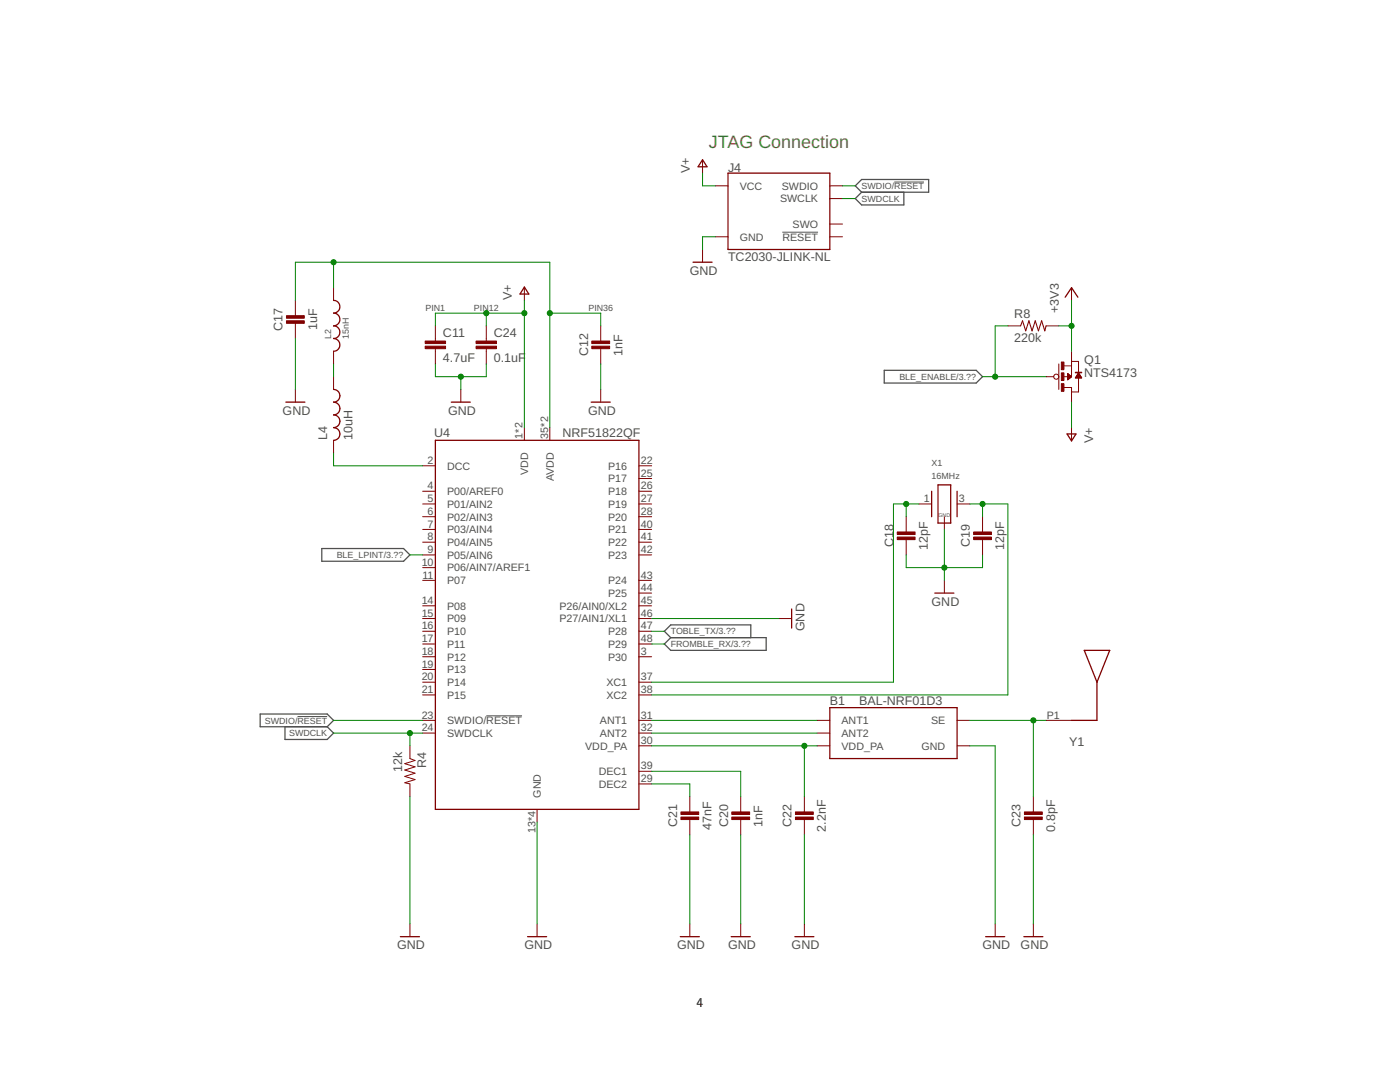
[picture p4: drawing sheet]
<svg xmlns="http://www.w3.org/2000/svg" width="279mm" height="216mm" viewBox="0 0 279 216" stroke-linecap="round" stroke-linejoin="round" font-family="sans-serif">
<path d="M178.5 36.3h5.9M156.1 46.3h7.2M59.4 143h5.9M97 142.8h7.2" fill="none" stroke="#505050" stroke-width=".2"/>
<path d="M170.7 37.1l1.3-1.3h13.3v2.6h-13.3zM172 38.4l-1.3 1.2 1.3 1.3h8.4v-2.5M176.5 73.9h18.3l1.3 1.3-1.3 1.2h-18.3zM64.2 109.5h16.3l1.3 1.2-1.3 1.3h-16.3zM133.9 127.2l-1.3-1.2 1.3-1.3h15.9v2.5M133.9 127.2h19v2.6h-19l-1.3-1.3zM51.9 142.5h13.4l1.3 1.2-1.3 1.3h-13.4zM56.9 145v2.6h8.4l1.3-1.3-1.3-1.3" fill="none" stroke="#505050" stroke-width=".25"/>
<g fill="none" stroke="#800000" stroke-width=".2">
<path d="M140.2 32v2.5M142.7 37.1h2.6M165.6 37.1h2.5M165.6 39.6h2.5M58.9 59.9v3.1M66.6 57.4v2.5M104.6 57.4v2.5M140.2 49.8v2.5M142.7 47.2h2.6M165.6 44.7h2.5M165.6 47.2h2.5M213.8 57.4v2.5"/>
<path d="M58.9 64.3v3.2M58.9 77.7v2.5M66.6 70.1v2.5M66.6 75.2v2.5M86.9 65v3.1M86.9 69.6v3M92 77.7v2.5M97 65v3.1M97 69.6v3M119.9 65v3.1M119.9 69.3v3.3M119.9 77.7v2.5"/>
<path d="M201.1 65h2.6M208.8 75.2h1.5M208.8 65h2.5M211.3 72.6v5.1M212.3 75.2h1.5M212.3 77.3h1.5v2.9M212.3 73h1.5M213.1 74.5l.7 .7M213.1 74.5v1.3l.7-.6M213.1 75.7h.1M213.1 75.7h.2M213.1 75.6h.2"/>
<path d="M213.1 75.5h.3M213.1 75.5h.4M213.1 75.4h.5M213.1 75.3h.6M213.1 75.2h.7M213.1 75h.6M213.1 75h.5M213.1 74.9h.4M213.1 74.8h.3M213.1 74.7h.2M213.1 74.6h.1M213.1 74.5h.1"/>
<path d="M213.8 72.1h1.4v2.3M213.8 70.1v5.1M214.6 75.4h1.3M214.7 75.3h1.1M214.7 75.2h1.1M214.8 75.2h.9M214.8 75.1h.9M214.9 75h.7M214.9 74.9h.7M215 74.8h.5M215.1 74.7h.3M215.1 74.6h.3"/>
<path d="M215.2 74.5h.1M215.2 75.4v2.8h-1.4M215.2 74.4l.7 1h-1.3zM215.2 74.4h.1M66.6 87.9v2.5M84.3 98h2.6M84.3 92.9h2.6M104.6 85.3v2.6M109.7 85.3v2.6M127.5 98h2.5M127.5 92.9h2.5M127.5 95.5h2.5"/>
<path d="M213.8 85.3v2.6M84.3 100.6h2.6M84.3 103.1h2.6M84.3 105.6h2.6M84.3 108.2h2.6M84.3 110.7h2.6M84.3 113.3h2.6M84.3 115.8h2.6M127.5 100.6h2.5M127.5 103.1h2.5M127.5 105.6h2.5M127.5 108.2h2.5"/>
<path d="M127.5 110.7h2.5M127.5 115.8h2.5M127.5 118.3h2.5M180.8 103.1v3.1M180.8 107.4v3.3M183.4 100.6h2.5M188.5 103.1v2.5M188.5 115.8v2.5M191 100.6h2.5M196.1 103.1v3.1M196.1 107.4v3.3M84.3 136.1h2.6"/>
<path d="M84.3 138.7h2.6M84.3 120.9h2.6M84.3 123.4h2.6M84.3 126h2.6M84.3 128.5h2.6M84.3 131h2.6M84.3 133.6h2.6M127.5 136.1h2.5M127.5 138.7h2.5M127.5 120.9h2.5M127.5 123.4h2.5M127.5 126h2.5"/>
<path d="M127.5 128.5h2.5M127.5 131h2.5M155.4 123.4h2.6M81.8 148.8v2.6l1 .3-2 .7 2 .6-2 .6 2 .7-2 .6 2 .7-2 .6 1 .2v2.6M84.3 143.7h2.6M84.3 146.3h2.6M127.5 143.7h2.5M127.5 146.3h2.5M127.5 153.9h2.5M127.5 156.4h2.5M127.5 148.8h2.5M137.7 159v3"/>
<path d="M147.8 159v3M160.5 159v3M163.1 143.7h2.5M163.1 146.3h2.5M163.1 148.8h2.5M191 143.7h2.5M191 148.8h2.5M206.2 159v3M208.8 143.7h5M107.2 161.5v2.5M137.7 163.3v3.3M147.8 163.3v3.3"/>
<path d="M160.5 163.3v3.3M206.2 163.3v3.3M81.8 184.4v2.5M107.2 184.4v2.5M137.7 184.4v2.5M147.8 184.4v2.5M160.5 184.4v2.5M198.6 184.4v2.5M206.2 184.4v2.5"/>
<circle cx="210.8" cy="75.2" r=".51"/>
</g>
<g fill="#800000" stroke="#800000" stroke-width=".2">
<path d="M118.1 68.1h3.6v.5h-3.6z"/>
<path d="M118.1 69.1h3.6v.5h-3.6z"/>
<path d="M57.2 63h3.5v.5h-3.5z"/>
<path d="M57.2 64h3.5v.5h-3.5z"/>
<path d="M179.1 106.2h3.5v.5h-3.5z"/>
<path d="M179.1 107.2h3.5v.5h-3.5z"/>
<path d="M194.3 106.2h3.6v.5h-3.6z"/>
<path d="M194.3 107.2h3.6v.5h-3.6z"/>
<path d="M146 162h3.6v.5h-3.6z"/>
<path d="M146 163h3.6v.5h-3.6z"/>
<path d="M135.9 162h3.5v.5h-3.5z"/>
<path d="M135.9 163h3.5v.5h-3.5z"/>
<path d="M158.7 162h3.6v.5h-3.6z"/>
<path d="M158.7 163h3.6v.5h-3.6z"/>
<path d="M204.4 162h3.6v.5h-3.6z"/>
<path d="M204.4 163h3.6v.5h-3.6z"/>
<path d="M95 69.1h4.1v.5h-4.1z"/>
<path d="M95 68.1h4.1v.5h-4.1z"/>
<path d="M84.9 69.1h4v.5h-4z"/>
<path d="M84.9 68.1h4v.5h-4z"/>
<path d="M211.8 72.2h.5v1.6h-.5z"/>
<path d="M211.8 74.4h.5v1.5h-.5z"/>
<path d="M211.8 76.6h.5v1.5h-.5z"/>
<path d="M214.6 74.3h1.3v.1h-1.3z"/>
</g>
<g fill="none" stroke="#800000" stroke-width=".25">
<path d="M140.2 31.9l.9 1.4h-1.8zM145.3 34.5h20.3v15.3h-20.3zM66.6 59.9a1.27 1.27 0 0 1 1.2 1.3 1.27 1.27 0 0 1-1.2 1.3 1.27 1.27 0 0 1 1.2 1.3 1.27 1.27 0 0 1-1.2 1.2 1.26 1.26 0 0 1 1.2 1.3 1.26 1.26 0 0 1-1.2 1.2 1.27 1.27 0 0 1 1.2 1.3 1.27 1.27 0 0 1-1.2 1.3M104.6 57.3l.9 1.4h-1.7zM138.3 52.3h3.8M212.6 59.3l1.2-1.9 1.3 1.9M66.6 77.7a1.27 1.27 0 0 1 1.2 1.3 1.27 1.27 0 0 1-1.2 1.2 1.27 1.27 0 0 1 1.2 1.3 1.27 1.27 0 0 1-1.2 1.3 1.27 1.27 0 0 1 1.2 1.3 1.27 1.27 0 0 1-1.2 1.2 1.27 1.27 0 0 1 1.2 1.3 1.27 1.27 0 0 1-1.2 1.3M57 80.2h3.9M86.9 87.9h40.6v73.6h-40.6zM90.1 80.2h3.8M118 80.2h3.8M185.9 98v5.1"/>
<path d="M187.2 96.8h2.5v7.6h-2.5zM191 98v5.1M213 86.6h1.7l-.9 1.4zM186.6 118.3h3.8M158 121.5v3.8M216.4 129.8h5.1l-2.6 6.3zM218.9 136.1v7.6h-5.1M165.6 141.2h25.4v10.2h-25.4zM79.9 186.9h3.8M105.3 186.9h3.8M135.8 186.9h3.8M145.9 186.9h3.8"/>
<path d="M158.6 186.9h3.8M196.7 186.9h3.8M204.3 186.9h3.8"/>
</g>
<path d="M203.7 65l.4-1 .6 2 .6-2 .7 2 .6-2 .6 2 .7-2 .6 2 .3-1" fill="none" stroke="#800000" stroke-width=".21"/>
<g fill="none" stroke="#008000" stroke-width=".2">
<path d="M140.2 34.5v2.6h2.5M168.1 39.6h2.6M168.1 37.1h2.6M58.9 59.9v-7.6h50.8v33M66.6 52.3v5.1M104.6 59.9v25.4M142.7 47.2h-2.5v2.6M213.8 59.9v10.2M58.9 67.5v10.2M66.6 72.6v2.6M86.9 72.6v2.6h10.1v-2.6M92 75.2v2.5"/>
<path d="M97 62.5v2.5M104.6 62.5h-17.7v2.5M109.7 62.5h10.2v2.5M119.9 72.6v5.1M196.1 75.2h12.7M201.1 65h-2.5v10.2M211.3 65h2.5M66.6 90.4v2.5h17.7M213.8 80.2v5.1M81.8 110.7h2.5M180.8 100.6v2.5M180.8 110.7v2.6h15.3v-2.6"/>
<path d="M183.4 100.6h-5.1v35.5h-48.3M188.5 105.6v10.2M193.5 100.6h7.6v38.1h-71.1M196.1 100.6v2.5M130 126h2.6M130 128.5h2.6M130 123.4h25.4M66.6 143.7h17.7M66.6 146.3h17.7M81.8 146.3v2.5M81.8 159v25.4M130 143.7h33.1"/>
<path d="M130 146.3h33.1M130 148.8h33.1M130 153.9h17.8v5.1M130 156.4h7.7v2.6M160.5 148.8v10.2M193.5 143.7h15.3M193.5 148.8h5.1v35.6M206.2 143.7v15.3M107.2 164v20.4M137.7 166.6v17.8M147.8 166.6v17.8M160.5 166.6v17.8"/>
<path d="M206.2 166.6v17.8"/>
</g>
<g fill="#008000" stroke="#008000" stroke-width=".2">
<circle cx="160.5" cy="148.8" r=".51"/>
<circle cx="206.2" cy="143.7" r=".51"/>
<circle cx="109.7" cy="62.5" r=".51"/>
<circle cx="66.6" cy="52.3" r=".51"/>
<circle cx="180.8" cy="100.6" r=".51"/>
<circle cx="196.1" cy="100.6" r=".51"/>
<circle cx="81.8" cy="146.3" r=".51"/>
<circle cx="213.8" cy="65" r=".51"/>
<circle cx="198.6" cy="75.2" r=".51"/>
<circle cx="188.5" cy="113.3" r=".51"/>
<circle cx="92" cy="75.2" r=".51"/>
<circle cx="97" cy="62.5" r=".51"/>
<circle cx="104.6" cy="62.5" r=".51"/>
</g>
<text font-size="3.6" fill="#808000" x="141.5" y="29.5">JTAG Connection</text>
<text font-size="2.7" x="139" y="200.9">4</text>
<g font-size="2.5" fill="#505050">
<text x="137.7" y="34.5" transform="rotate(-90 137.7 34.5)">V+</text>
<text x="145.3" y="34.3">J4</text>
<text x="145.3" y="52.1">TC2030-JLINK-NL</text>
<text x="102.1" y="59.9" transform="rotate(-90 102.1 59.9)">V+</text>
<text x="137.7" y="54.9">GND</text>
<text x="63.3" y="65.9" transform="rotate(-90 63.3 65.9)">1uF</text>
<text x="202.4" y="63.5">R8</text>
<text x="211.3" y="62.5" transform="rotate(-90 211.3 62.5)">+3V3</text>
<text x="56.4" y="66" transform="rotate(-90 56.4 66)">C17</text>
<text x="88.4" y="67.2">C11</text>
<text x="98.6" y="67.2">C24</text>
<text x="117.4" y="71.1" transform="rotate(-90 117.4 71.1)">C12</text>
<text x="124.2" y="71" transform="rotate(-90 124.2 71)">1nF</text>
<text x="202.4" y="68.3">220k</text>
<text x="88.4" y="72.3">4.7uF</text>
<text x="98.6" y="72.3">0.1uF</text>
<text x="216.4" y="75.2">NTS4173</text>
<text x="216.4" y="72.6">Q1</text>
<text x="56.4" y="82.8">GND</text>
<text x="89.4" y="82.8">GND</text>
<text x="117.4" y="82.8">GND</text>
<text x="65.3" y="87.9" transform="rotate(-90 65.3 87.9)">L4</text>
<text x="70.4" y="87.9" transform="rotate(-90 70.4 87.9)">10uH</text>
<text x="86.6" y="87.1">U4</text>
<text x="112.3" y="87.1">NRF51822QF</text>
<text x="218.2" y="88.5" transform="rotate(-90 218.2 88.5)">V+</text>
<text x="178.3" y="109.2" transform="rotate(-90 178.3 109.2)">C18</text>
<text x="185.2" y="109.8" transform="rotate(-90 185.2 109.8)">12pF</text>
<text x="193.5" y="109.2" transform="rotate(-90 193.5 109.2)">C19</text>
<text x="200.4" y="109.8" transform="rotate(-90 200.4 109.8)">12pF</text>
<text x="160.5" y="126" transform="rotate(-90 160.5 126)">GND</text>
<text x="185.9" y="120.9">GND</text>
<text x="165.6" y="140.7">B1</text>
<text x="171.4" y="140.7">BAL-NRF01D3</text>
<text x="213.3" y="148.8">Y1</text>
<text x="80.3" y="154.1" transform="rotate(-90 80.3 154.1)">12k</text>
<text x="85.1" y="153.3" transform="rotate(-90 85.1 153.3)">R4</text>
<text x="135.1" y="165.1" transform="rotate(-90 135.1 165.1)">C21</text>
<text x="142" y="165.6" transform="rotate(-90 142 165.6)">47nF</text>
<text x="145.3" y="165.1" transform="rotate(-90 145.3 165.1)">C20</text>
<text x="152.1" y="164.9" transform="rotate(-90 152.1 164.9)">1nF</text>
<text x="158" y="165.1" transform="rotate(-90 158 165.1)">C22</text>
<text x="164.8" y="166" transform="rotate(-90 164.8 166)">2.2nF</text>
<text x="203.7" y="165.1" transform="rotate(-90 203.7 165.1)">C23</text>
<text x="210.6" y="166" transform="rotate(-90 210.6 166)">0.8pF</text>
<text x="79.3" y="189.4">GND</text>
<text x="104.7" y="189.4">GND</text>
<text x="135.1" y="189.4">GND</text>
<text x="145.3" y="189.4">GND</text>
<text x="158" y="189.4">GND</text>
<text x="196.1" y="189.4">GND</text>
<text x="203.7" y="189.4">GND</text>
</g>
<g font-size="2.1" fill="#505050">
<text x="147.6" y="37.8">VCC</text>
<text x="155.7" y="40.4">SWCLK</text>
<text x="156" y="37.8">SWDIO</text>
<text x="147.6" y="48">GND</text>
<text x="156.1" y="48">RESET</text>
<text x="158.2" y="45.5">SWO</text>
<text x="104.3" y="87.5" transform="rotate(-90 104.3 87.5)">1*2</text>
<text x="109.4" y="87.5" transform="rotate(-90 109.4 87.5)">35*2</text>
<text x="85.3" y="92.6">2</text>
<text x="89.2" y="93.7">DCC</text>
<text x="105.4" y="94.7" transform="rotate(-90 105.4 94.7)">VDD</text>
<text x="110.5" y="96" transform="rotate(-90 110.5 96)">AVDD</text>
<text x="121.4" y="93.7">P16</text>
<text x="127.9" y="92.6">22</text>
<text x="127.9" y="95.1">25</text>
<text x="85.3" y="97.7">4</text>
<text x="85.3" y="100.2">5</text>
<text x="89.2" y="98.8">P00/AREF0</text>
<text x="89.2" y="101.3">P01/AIN2</text>
<text x="121.4" y="96.2">P17</text>
<text x="121.4" y="98.8">P18</text>
<text x="121.4" y="101.3">P19</text>
<text x="127.9" y="97.7">26</text>
<text x="127.9" y="100.2">27</text>
<text x="184.4" y="100.2">1</text>
<text x="191.4" y="100.2">3</text>
<text x="85.3" y="102.7">6</text>
<text x="85.3" y="105.3">7</text>
<text x="85.3" y="107.8">8</text>
<text x="89.2" y="103.9">P02/AIN3</text>
<text x="89.2" y="106.4">P03/AIN4</text>
<text x="121.4" y="103.9">P20</text>
<text x="121.4" y="106.4">P21</text>
<text x="127.9" y="102.7">28</text>
<text x="127.9" y="105.3">40</text>
<text x="127.9" y="107.8">41</text>
<text x="84.2" y="112.9">10</text>
<text x="85.3" y="110.4">9</text>
<text x="89.2" y="108.9">P04/AIN5</text>
<text x="89.2" y="111.5">P05/AIN6</text>
<text x="121.4" y="108.9">P22</text>
<text x="121.4" y="111.5">P23</text>
<text x="127.9" y="110.4">42</text>
<text x="84.3" y="115.4">11</text>
<text x="89.2" y="114">P06/AIN7/AREF1</text>
<text x="89.2" y="116.6">P07</text>
<text x="121.4" y="116.6">P24</text>
<text x="121.4" y="119.1">P25</text>
<text x="127.9" y="115.4">43</text>
<text x="127.9" y="118">44</text>
<text x="84.2" y="120.5">14</text>
<text x="84.2" y="123.1">15</text>
<text x="84.2" y="125.6">16</text>
<text x="89.2" y="121.6">P08</text>
<text x="89.2" y="124.2">P09</text>
<text x="111.6" y="121.6">P26/AIN0/XL2</text>
<text x="111.6" y="124.2">P27/AIN1/XL1</text>
<text x="127.9" y="120.5">45</text>
<text x="127.9" y="123.1">46</text>
<text x="127.9" y="125.6">47</text>
<text x="84.2" y="128.1">17</text>
<text x="84.2" y="130.7">18</text>
<text x="89.2" y="126.7">P10</text>
<text x="89.2" y="129.3">P11</text>
<text x="89.2" y="131.8">P12</text>
<text x="121.4" y="126.7">P28</text>
<text x="121.4" y="129.3">P29</text>
<text x="121.4" y="131.8">P30</text>
<text x="127.9" y="128.1">48</text>
<text x="127.9" y="130.7">3</text>
<text x="84.2" y="133.2">19</text>
<text x="84.2" y="135.8">20</text>
<text x="89.2" y="134.3">P13</text>
<text x="89.2" y="136.9">P14</text>
<text x="121" y="136.9">XC1</text>
<text x="127.9" y="135.8">37</text>
<text x="84.2" y="138.3">21</text>
<text x="84.2" y="143.4">23</text>
<text x="89.2" y="139.4">P15</text>
<text x="121" y="139.4">XC2</text>
<text x="127.9" y="138.3">38</text>
<text x="127.9" y="143.4">31</text>
<text x="208.9" y="143.4">P1</text>
<text x="84.2" y="145.9">24</text>
<text x="89.2" y="144.5">SWDIO/RESET</text>
<text x="89.2" y="147">SWDCLK</text>
<text x="116.8" y="149.6">VDD_PA</text>
<text x="119.7" y="144.5">ANT1</text>
<text x="119.7" y="147">ANT2</text>
<text x="127.9" y="145.9">32</text>
<text x="127.9" y="148.5">30</text>
<text x="167.9" y="144.5">ANT1</text>
<text x="167.9" y="147">ANT2</text>
<text x="167.9" y="149.6">VDD_PA</text>
<text x="183.9" y="149.6">GND</text>
<text x="185.8" y="144.5">SE</text>
<text x="119.5" y="154.7">DEC1</text>
<text x="127.9" y="153.5">39</text>
<text x="108" y="159.2" transform="rotate(-90 108 159.2)">GND</text>
<text x="119.5" y="157.2">DEC2</text>
<text x="127.9" y="156.1">29</text>
<text x="106.8" y="166.3" transform="rotate(-90 106.8 166.3)">13*4</text>
</g>
<g font-size="1.8" fill="#505050">
<text x="172" y="40.3">SWDCLK</text>
<text x="172" y="37.7">SWDIO/RESET</text>
<text x="84.9" y="62">PIN1</text>
<text x="94.6" y="62">PIN12</text>
<text x="117.4" y="62">PIN36</text>
<text x="66.1" y="67.6" transform="rotate(-90 66.1 67.6)">L2</text>
<text x="69.6" y="67.6" transform="rotate(-90 69.6 67.6)">15nH</text>
<text x="179.5" y="75.8">BLE_ENABLE/3.??</text>
<text x="185.9" y="95.5">16MHz</text>
<text x="185.9" y="92.9">X1</text>
<text x="67.2" y="111.4">BLE_LPINT/3.??</text>
<text x="133.9" y="126.6">TOBLE_TX/3.??</text>
<text x="133.9" y="129.1">FROMBLE_RX/3.??</text>
<text x="52.9" y="144.4">SWDIO/RESET</text>
<text x="57.7" y="146.9">SWDCLK</text>
</g>
<text font-size="1.1" fill="#505050" x="187.3" y="103.1">GND</text>
</svg>
